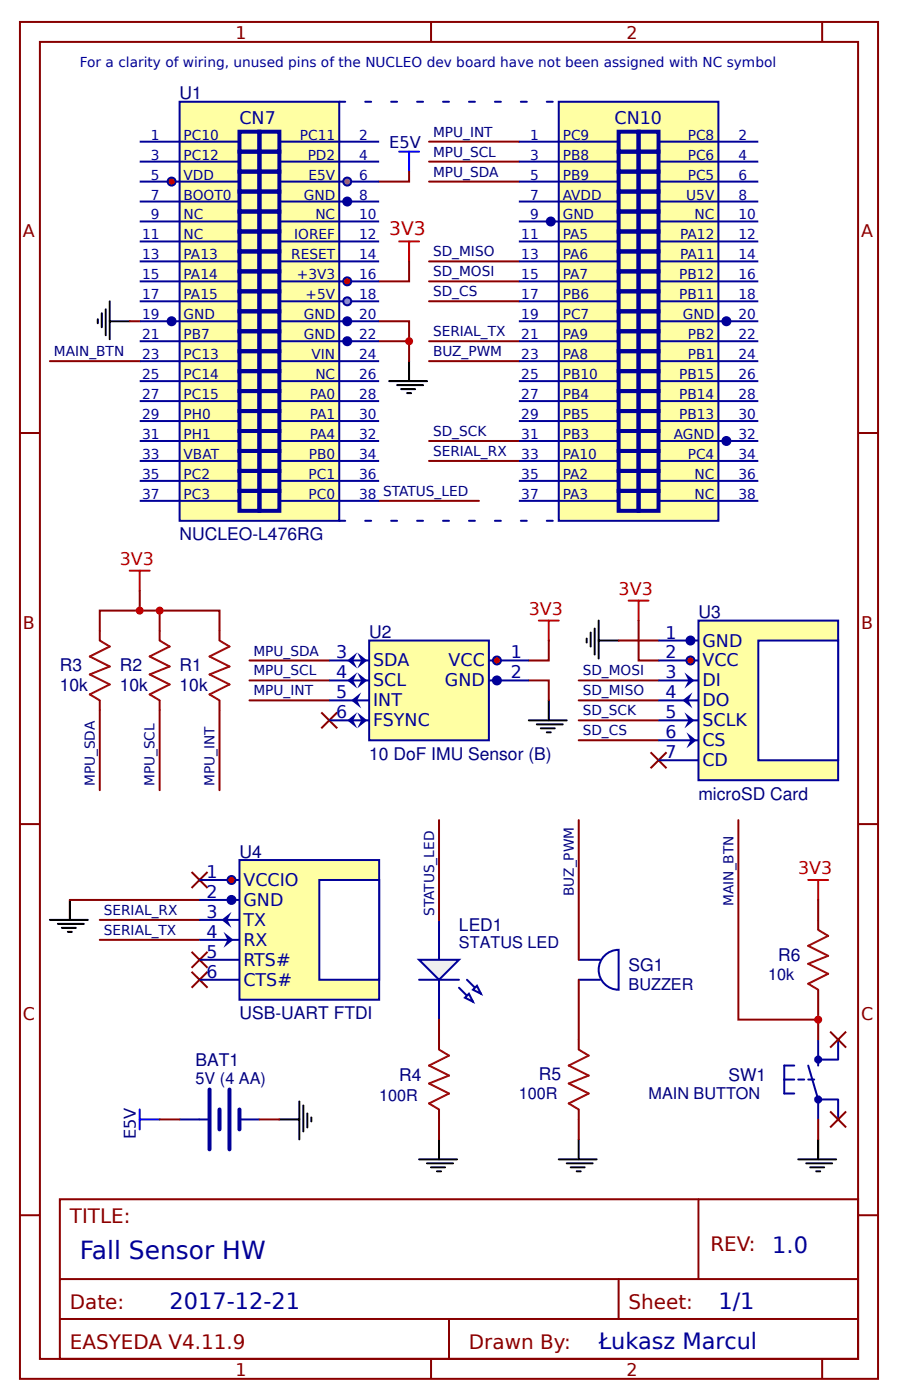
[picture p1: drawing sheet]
<svg xmlns="http://www.w3.org/2000/svg" width="120mm" height="187mm" viewBox="0 0 120 187" stroke-linecap="round" stroke-linejoin="round" font-family="sans-serif">
<g fill="none" stroke="#800" stroke-width=".27">
<path d="M2.7 2.9h114.6v181.4h-114.6zM5.3 5.6h109.4v176h-109.4zM57.6 2.9v2.7M109.9 2.9v2.7M2.7 57.9h2.6M114.7 57.9h2.6M2.7 110.1h2.6M114.7 110.1h2.6M2.7 162.4h2.6M8 160.3h106.7v21.3h-106.7zM8 171h106.7M8 176.3h106.7"/>
<path d="M60 176.3v5.3M82.7 171v5.3M93.3 160.3v10.7M114.7 162.4h2.6M57.6 181.6v2.7M109.9 181.6v2.7"/>
</g>
<g fill="none" stroke="#009" stroke-width=".53">
<path d="M28 145.6v8M29.3 148.3v2.7M30.7 145.6v8M32 148.3v2.7"/>
<circle cx="109.3" cy="147" r=".27"/>
<circle cx="109.3" cy="141.6" r=".27"/>
</g>
<g fill="none" stroke="#009" stroke-width=".27">
<path d="M58.7 122.9v5.4M58.7 130.9v5.4M109.3 139v3.4M112 139v2.6h-2.7M24 149.6h3.7M32 149.6h2.7M104.8 144.3h1.3M106.1 142.4h-1.3v3.8h1.3M106.7 144.3h.8M108 144.3h.8M108 142.4l1.3 4.6M109.3 147v2.6"/>
<path d="M109.3 147h2.7v2.6"/>
</g>
<path d="M56 128.3h5.3l-2.6 2.6z" fill="#efefef" stroke="#009" stroke-width=".27"/>
<path d="M61.3 132l1.9 1.9M62.4 130.9l1.9 1.9" fill="none" stroke="#009" stroke-width=".27"/>
<g fill="#efefef" stroke="#009" stroke-width=".27">
<path d="M62.1 133.3l.6-.5 .5 1.1z"/>
<path d="M63.2 132.3l.5-.5 .6 1z"/>
</g>
<path d="M56 130.9h5.3" fill="none" stroke="#009" stroke-width=".27"/>
<g fill="none" stroke="#000" stroke-width=".27">
<path d="M13.1 42.7v.5M13.6 41.9v1.8M14.1 41.3v3.5M14.7 42.9h2.6M14.7 40.3v5M52 50.9h5.1M53.1 51.5h3.4M53.6 52h1.9M54.4 52.5h.5M54.7 48.3v2.6M70.7 96.3h5M71.7 96.8h3.5"/>
<path d="M72.3 97.3h1.8M73.1 97.9h.5M73.3 93.6v2.7M78.4 85.3v.6M78.9 84.5v1.9M79.5 84v3.5M80 85.6h2.7M80 82.9v5.1M37.3 149.6h2.7M40 147.2v5.1M40.5 147.8v3.4M41.1 148.8v1.9"/>
<path d="M41.6 149.4v.5"/>
</g>
<g fill="none" stroke="#800" stroke-width=".27">
<path d="M57.3 18.9h12M54.7 34.9v2.7h-4M54.7 22.9v1.4h-4M57.3 37.6h12M57.3 34.9h12M57.3 24.3h12M57.3 21.6h12M17.3 42.9h1.4M57.3 40.3h12M57.3 58.9h12M13.3 85.6v-4h8v4M13.3 93.6v1.3"/>
<path d="M21.3 81.6h8v4M21.3 93.6v1.3M29.3 93.6v1.3M73.3 85.6v2.7h-2.6M77.3 98.9h10.7M77.3 96.3h10.7M77.3 93.6h10.7M77.3 90.9h10.7M82.7 85.6h5.3M85.3 82.9v5.4h2.7M21.3 149.6h2.7M34.7 149.6h2.6"/>
</g>
<path d="M53.3 32.3h2.7M54.7 32.3v2.6M72 82.9h2.7M73.3 82.9v2.7M84 80.3h2.7M85.3 80.3v2.6" fill="none" stroke="#f00" stroke-width=".27"/>
<g fill="#000" stroke="#800" stroke-width=".27">
<path d="M42.9 95.2l2.2 2.1zM42.9 97.3l2.2-2.1z"/>
<path d="M25.6 116.5l2.1 2.2zM25.6 118.7l2.1-2.2z"/>
<path d="M86.9 100.5l2.2 2.2zM89.1 100.5l-2.2 2.2z"/>
<path d="M25.6 127.2l2.1 2.1zM25.6 129.3l2.1-2.1z"/>
<path d="M25.6 129.9l2.1 2.1zM25.6 132l2.1-2.1z"/>
</g>
<path d="M53.3 20.3h2.7M54.7 20.3v2.6M18.7 149.6h2.6M18.7 148.3v2.7" fill="none" stroke="#00f" stroke-width=".27"/>
<path d="M13.3 85.6l1.4 .8-2.7 1.3 2.7 1.4-2.7 1 2.7 1.4-2.7 1.3 1.3 .8M21.3 85.6l1.4 .8-2.7 1.3 2.7 1.4-2.7 1 2.7 1.4-2.7 1.3 1.3 .8M29.3 85.6l1.4 .8-2.7 1.3 2.7 1.4-2.7 1 2.7 1.4-2.7 1.3 1.3 .8" fill="none" stroke="#a00000" stroke-width=".27"/>
<circle cx="21.3" cy="81.6" r=".53" fill="#c00"/>
<path d="M18.7 78.9v2.7M33.3 88.3h10.7M33.3 90.9h10.7M33.3 93.6h10.7M70.7 90.9h2.6v2.7" fill="none" stroke="#800" stroke-width=".27"/>
<path d="M17.3 76.3h2.7M18.7 76.3v2.6" fill="none" stroke="#f00" stroke-width=".27"/>
<circle cx="18.7" cy="81.6" r=".53" fill="#c00"/>
<g fill="none" stroke="#800" stroke-width=".27">
<path d="M6.7 48.3h12M50.7 42.9h4v5.4M50.7 45.6h4M57.3 45.6h12M13.3 94.9v10.7M21.3 94.9v10.7M29.3 94.9v10.7M58.7 109.6v13.3M9.3 120.3h17.4M13.3 122.9h13.4M13.3 125.6h13.4M58.7 136.3v4"/>
<path d="M109.3 120.3v4M109.3 132.3v6.7M58.7 148.3v4M109.3 149.6v2.7"/>
</g>
<g fill="none" stroke="#000" stroke-width=".27">
<path d="M6.7 122.9h5M7.7 123.5h3.5M8.3 124h1.8M9.1 124.5h.5M9.3 120.3v2.6M56 155h5.1M57.1 155.5h3.4M57.6 156h1.9M58.4 156.6h.5M58.7 152.3v2.7M106.7 155h5M107.7 155.5h3.5"/>
<path d="M108.3 156h1.8M109.1 156.6h.5M109.3 152.3v2.7"/>
</g>
<path d="M109.3 124.3l1.4 .8-2.7 1.3 2.7 1.3-2.7 1.1 2.7 1.4-2.7 1.3 1.3 .8M58.7 140.3l1.3 .8-2.7 1.3 2.7 1.4-2.7 1 2.7 1.4-2.7 1.3 1.4 .8" fill="none" stroke="#a00000" stroke-width=".27"/>
<path d="M108 117.6h2.7M109.3 117.6v2.7" fill="none" stroke="#f00" stroke-width=".27"/>
<g fill="#000" stroke="#800" stroke-width=".27">
<path d="M110.9 137.9l2.2 2.1zM110.9 140l2.2-2.1z"/>
<path d="M110.9 148.6l2.2 2.1zM113.1 148.6l-2.2 2.1z"/>
</g>
<circle cx="54.7" cy="45.6" r=".53" fill="#c00"/>
<path d="M77.3 130.9h3M77.3 128.3h3M81 127.5l1.1-.5 .6-.1v5.4a2.67 2.67 0 0 1-2.5-1.8 2.67 2.67 0 0 1 .8-3z" fill="none" stroke="#009" stroke-width=".27"/>
<path d="M77.3 140.3l1.4 .8-2.7 1.3 2.7 1.4-2.7 1 2.7 1.4-2.7 1.3 1.3 .8" fill="none" stroke="#a00000" stroke-width=".27"/>
<path d="M57.3 48.3h12M50.7 66.9h13.3M57.3 61.6h12M77.3 109.6v18.7M98.7 109.6v26.7h10.6M77.3 130.9v9.4M77.3 148.3v4" fill="none" stroke="#800" stroke-width=".27"/>
<path d="M74.7 155h5M75.7 155.5h3.5M76.3 156h1.8M77.1 156.6h.5M77.3 152.3v2.7" fill="none" stroke="#000" stroke-width=".27"/>
<circle cx="109.3" cy="136.3" r=".53" fill="#c00"/>
<path d="M24 13.6h21.3v56h-21.3z" fill="#ffffa3" stroke="#009" stroke-width=".27"/>
<path d="M32 22.9h2.7v2.7h-2.7zM34.7 22.9h2.6v2.7h-2.6z" fill="none" stroke="#009" stroke-width=".53"/>
<path d="M18.7 24.3h13.3M37.3 24.3h13.4" fill="none" stroke="#009" stroke-width=".27"/>
<circle cx="22.9" cy="24.3" r=".53" fill="#f00" stroke="#009" stroke-width=".27"/>
<circle cx="46.4" cy="24.3" r=".53" fill="#969" stroke="#009" stroke-width=".27"/>
<g fill="none" stroke="#009" stroke-width=".53">
<path d="M32 17.6h2.7v2.7h-2.7zM34.7 17.6h2.6v2.7h-2.6zM32 20.3h2.7v2.6h-2.7zM32 25.6h2.7v2.7h-2.7zM32 28.3h2.7v2.6h-2.7zM32 30.9h2.7v2.7h-2.7zM32 33.6h2.7v2.7h-2.7zM32 36.3h2.7v2.6h-2.7zM32 38.9h2.7v2.7h-2.7zM34.7 20.3h2.6v2.6h-2.6zM34.7 25.6h2.6v2.7h-2.6zM34.7 28.3h2.6v2.6h-2.6z"/>
<path d="M34.7 30.9h2.6v2.7h-2.6zM34.7 33.6h2.6v2.7h-2.6zM34.7 36.3h2.6v2.6h-2.6zM34.7 38.9h2.6v2.7h-2.6z"/>
</g>
<g fill="none" stroke="#009" stroke-width=".27">
<path d="M18.7 18.9h13.3M37.3 18.9h13.4M18.7 21.6h13.3M18.7 26.9h13.3M18.7 29.6h13.3M18.7 32.3h13.3M18.7 34.9h13.3M18.7 37.6h13.3M37.3 21.6h13.4M37.3 26.9h13.4M37.3 29.6h13.4M37.3 32.3h13.4"/>
<path d="M37.3 34.9h13.4M37.3 37.6h13.4M18.7 40.3h13.3M37.3 40.3h13.4"/>
</g>
<circle cx="46.4" cy="37.6" r=".53" fill="#f00" stroke="#009" stroke-width=".27"/>
<circle cx="46.4" cy="40.3" r=".53" fill="#96f" stroke="#009" stroke-width=".27"/>
<g fill="none" stroke="#009" stroke-width=".53">
<path d="M32 41.6h2.7v2.7h-2.7zM32 44.3h2.7v2.6h-2.7zM32 46.9h2.7v2.7h-2.7zM32 49.6h2.7v2.7h-2.7zM32 52.3h2.7v2.6h-2.7zM32 54.9h2.7v2.7h-2.7zM32 57.6h2.7v2.7h-2.7zM34.7 41.6h2.6v2.7h-2.6zM34.7 44.3h2.6v2.6h-2.6zM34.7 46.9h2.6v2.7h-2.6zM34.7 49.6h2.6v2.7h-2.6zM34.7 52.3h2.6v2.6h-2.6z"/>
<path d="M34.7 54.9h2.6v2.7h-2.6zM34.7 57.6h2.6v2.7h-2.6zM32 60.3h2.7v2.6h-2.7zM32 62.9h2.7v2.7h-2.7zM32 65.6h2.7v2.7h-2.7zM34.7 60.3h2.6v2.6h-2.6zM34.7 62.9h2.6v2.7h-2.6zM34.7 65.6h2.6v2.7h-2.6z"/>
</g>
<g fill="none" stroke="#009" stroke-width=".27">
<path d="M18.7 42.9h13.3M18.7 45.6h13.3M18.7 48.3h13.3M18.7 50.9h13.3M18.7 53.6h13.3M18.7 56.3h13.3M18.7 58.9h13.3M37.3 42.9h13.4M37.3 45.6h13.4M37.3 48.3h13.4M37.3 50.9h13.4M37.3 53.6h13.4"/>
<path d="M37.3 56.3h13.4M37.3 58.9h13.4M18.7 61.6h13.3M18.7 64.3h13.3M18.7 66.9h13.3M37.3 61.6h13.4M37.3 64.3h13.4M37.3 66.9h13.4"/>
</g>
<g fill="#009" stroke="#009" stroke-width=".27">
<circle cx="46.4" cy="26.9" r=".53"/>
<circle cx="46.4" cy="42.9" r=".53"/>
<circle cx="46.4" cy="45.6" r=".53"/>
</g>
<path d="M74.7 13.6h21.3v56h-21.3z" fill="#ffffa3" stroke="#009" stroke-width=".27"/>
<g fill="none" stroke="#009" stroke-width=".53">
<path d="M82.7 17.6h2.6v2.7h-2.6zM85.3 17.6h2.7v2.7h-2.7zM82.7 22.9h2.6v2.7h-2.6zM82.7 20.3h2.6v2.6h-2.6zM82.7 25.6h2.6v2.7h-2.6zM82.7 28.3h2.6v2.6h-2.6zM82.7 30.9h2.6v2.7h-2.6zM82.7 33.6h2.6v2.7h-2.6zM82.7 36.3h2.6v2.6h-2.6zM82.7 38.9h2.6v2.7h-2.6zM85.3 22.9h2.7v2.7h-2.7zM85.3 20.3h2.7v2.6h-2.7z"/>
<path d="M85.3 25.6h2.7v2.7h-2.7zM85.3 28.3h2.7v2.6h-2.7zM85.3 30.9h2.7v2.7h-2.7zM85.3 33.6h2.7v2.7h-2.7zM85.3 36.3h2.7v2.6h-2.7zM85.3 38.9h2.7v2.7h-2.7zM82.7 41.6h2.6v2.7h-2.6zM82.7 44.3h2.6v2.6h-2.6zM82.7 46.9h2.6v2.7h-2.6zM82.7 49.6h2.6v2.7h-2.6zM82.7 52.3h2.6v2.6h-2.6zM82.7 54.9h2.6v2.7h-2.6z"/>
<path d="M82.7 57.6h2.6v2.7h-2.6zM85.3 41.6h2.7v2.7h-2.7zM85.3 44.3h2.7v2.6h-2.7zM85.3 46.9h2.7v2.7h-2.7zM85.3 49.6h2.7v2.7h-2.7zM85.3 52.3h2.7v2.6h-2.7zM85.3 54.9h2.7v2.7h-2.7zM85.3 57.6h2.7v2.7h-2.7zM82.7 60.3h2.6v2.6h-2.6zM82.7 62.9h2.6v2.7h-2.6zM82.7 65.6h2.6v2.7h-2.6zM85.3 60.3h2.7v2.6h-2.7z"/>
<path d="M85.3 62.9h2.7v2.7h-2.7zM85.3 65.6h2.7v2.7h-2.7z"/>
</g>
<g fill="none" stroke="#009" stroke-width=".27">
<path d="M69.3 18.9h13.4M88 18.9h13.3M69.3 24.3h13.4M69.3 21.6h13.4M69.3 26.9h13.4M69.3 29.6h13.4M69.3 32.3h13.4M69.3 34.9h13.4M69.3 37.6h13.4M88 24.3h13.3M88 21.6h13.3M88 26.9h13.3"/>
<path d="M88 29.6h13.3M88 32.3h13.3M88 34.9h13.3M88 37.6h13.3M69.3 40.3h13.4M69.3 42.9h13.4M69.3 45.6h13.4M69.3 48.3h13.4M69.3 50.9h13.4M69.3 53.6h13.4M69.3 56.3h13.4M69.3 58.9h13.4"/>
<path d="M88 40.3h13.3M88 42.9h13.3M88 45.6h13.3M88 48.3h13.3M88 50.9h13.3M88 53.6h13.3M88 56.3h13.3M88 58.9h13.3M69.3 61.6h13.4M69.3 64.3h13.4M69.3 66.9h13.4M88 61.6h13.3"/>
<path d="M88 64.3h13.3M88 66.9h13.3"/>
</g>
<g fill="#009" stroke="#009" stroke-width=".27">
<circle cx="73.6" cy="29.6" r=".53"/>
<circle cx="97.1" cy="42.9" r=".53"/>
<circle cx="97.1" cy="58.9" r=".53"/>
<circle cx="22.9" cy="42.9" r=".53"/>
</g>
<path d="M45.3 13.6h29.4M45.3 69.6h29.4" fill="none" stroke="#009" stroke-width=".27" stroke-dasharray=".8 2.7"/>
<path d="M32 114.9h18.7v18.7h-18.7z" fill="#ffffa3" stroke="#009" stroke-width=".27"/>
<path d="M26.7 117.6h5.3M26.7 120.3h5.3M26.7 122.9h5.3M26.7 125.6h5.3M26.7 128.3h5.3M26.7 130.9h5.3" fill="none" stroke="#009" stroke-width=".27"/>
<circle cx="30.9" cy="117.6" r=".53" fill="#f00" stroke="#009" stroke-width=".27"/>
<circle cx="30.9" cy="120.3" r=".53" fill="#009" stroke="#009" stroke-width=".27"/>
<path d="M42.7 117.6h8v13.3h-8z" fill="#fff" stroke="#009" stroke-width=".27"/>
<g fill="#009">
<path d="M29.9 124.5l1.3 1.1-1.3 1.1 .5-1.1z"/>
<path d="M29.6 122.9l1.3-1-.5 1 .5 1.1z"/>
</g>
<path d="M49.3 85.6h16v13.3h-16z" fill="#ffffa3" stroke="#009" stroke-width=".27"/>
<path d="M44 88.3h5.3M44 90.9h5.3M44 93.6h5.3M44 96.3h5.3M65.3 88.3h5.4M65.3 90.9h5.4" fill="none" stroke="#009" stroke-width=".27"/>
<circle cx="66.4" cy="88.3" r=".53" fill="#f00" stroke="#009" stroke-width=".27"/>
<circle cx="66.4" cy="90.9" r=".53" fill="#009" stroke="#009" stroke-width=".27"/>
<g fill="#009">
<path d="M46.4 88.3l1.3-1.1-.5 1.1 .5 1z"/>
<path d="M47.7 89.9l1.4 1-1.4 1.1 .6-1.1z"/>
<path d="M47.7 87.2l1.4 1.1-1.4 1 .6-1z"/>
<path d="M46.4 90.9l1.3-1-.5 1 .5 1.1z"/>
<path d="M46.9 93.6l1.4-1.1-.6 1.1 .6 1.1z"/>
<path d="M47.7 95.2l1.4 1.1-1.4 1 .6-1z"/>
<path d="M46.4 96.3l1.3-1.1-.5 1.1 .5 1z"/>
</g>
<path d="M93.3 82.9h18.7v21.4h-18.7z" fill="#ffffa3" stroke="#009" stroke-width=".27"/>
<path d="M88 85.6h5.3M88 88.3h5.3M88 90.9h5.3M88 93.6h5.3M88 96.3h5.3M88 98.9h5.3" fill="none" stroke="#009" stroke-width=".27"/>
<circle cx="92.3" cy="88.3" r=".53" fill="#f00" stroke="#009" stroke-width=".27"/>
<circle cx="92.3" cy="85.6" r=".53" fill="#009" stroke="#009" stroke-width=".27"/>
<path d="M88 101.6h5.3" fill="none" stroke="#009" stroke-width=".27"/>
<path d="M101.3 85.6h10.7v16h-10.7z" fill="#fff" stroke="#009" stroke-width=".27"/>
<g fill="#009">
<path d="M91.7 97.9l1.4 1-1.4 1.1 .6-1.1z"/>
<path d="M91.5 89.9l1.3 1-1.3 1.1 .5-1.1z"/>
<path d="M91.2 93.6l1.3-1.1-.5 1.1 .5 1.1z"/>
<path d="M91.5 95.2l1.3 1.1-1.3 1 .5-1z"/>
</g>
<text font-size="3.3" fill="#009" x="10.7" y="168.3">Fall Sensor HW</text>
<g font-size="3" fill="#009">
<text x="103.2" y="167.5">1.0</text>
<text x="22.7" y="175">2017-12-21</text>
<text x="96" y="175">1/1</text>
<text x="80" y="180.3">Łukasz Marcul</text>
</g>
<g font-size="2.7" fill="#800">
<text x="9.3" y="163.5">TITLE:</text>
<text x="94.9" y="167.2">REV:</text>
<text x="9.3" y="175">Date:</text>
<text x="84" y="175">Sheet:</text>
<text x="9.3" y="180.3">EASYEDA V4.11.9</text>
<text x="62.7" y="180.3">Drawn By:</text>
</g>
<text font-size="2.5" fill="#f00" x="52" y="31.5">3V3</text>
<g font-size="2.3" fill="#800">
<text x="31.5" y="5.2">1</text>
<text x="83.7" y="5.2">2</text>
<text x="3.1" y="31.7">A</text>
<text x="115.1" y="31.7">A</text>
<text x="3.1" y="84">B</text>
<text x="115.1" y="84">B</text>
<text x="3.1" y="136.3">C</text>
<text x="115.1" y="136.3">C</text>
<text x="31.5" y="183.9">1</text>
<text x="83.7" y="183.9">2</text>
</g>
<g font-size="2.3" fill="#000080">
<text x="24" y="13.3">U1</text>
<text x="24" y="72.2">NUCLEO-L476RG</text>
<text x="93.3" y="82.6">U3</text>
<text x="8" y="89.7">R3</text>
<text x="16" y="89.7">R2</text>
<text x="24" y="89.7">R1</text>
<text x="49.3" y="85.3">U2</text>
<text x="8" y="92.4">10k</text>
<text x="16" y="92.4">10k</text>
<text x="24" y="92.4">10k</text>
<text x="49.3" y="101.6">10 DoF IMU Sensor (B)</text>
<text x="93.3" y="106.9">microSD Card</text>
<text x="32" y="114.6">U4</text>
<text x="61.3" y="124.4">LED1</text>
<text x="84" y="129.7">SG1</text>
<text x="104" y="128.4">R6</text>
<text x="32" y="136.2">USB-UART FTDI</text>
<text x="26.1" y="142.4">BAT1</text>
<text x="53.3" y="144.4">R4</text>
<text x="72" y="144.4">R5</text>
<text x="97.3" y="144.4">SW1</text>
</g>
<g font-size="2.3" fill="#009">
<text x="32" y="16.6">CN7</text>
<text x="82.1" y="16.6">CN10</text>
<text x="44.9" y="88">3</text>
<text x="49.9" y="89.1">SDA</text>
<text x="59.9" y="89.1">VCC</text>
<text x="68.3" y="88">1</text>
<text x="88.9" y="85.3">1</text>
<text x="88.9" y="88">2</text>
<text x="93.9" y="86.4">GND</text>
<text x="93.9" y="89.1">VCC</text>
<text x="44.9" y="90.7">4</text>
<text x="44.9" y="93.3">5</text>
<text x="49.9" y="91.7">SCL</text>
<text x="49.9" y="94.4">INT</text>
<text x="59.5" y="91.7">GND</text>
<text x="68.3" y="90.7">2</text>
<text x="88.9" y="90.7">3</text>
<text x="88.9" y="93.3">4</text>
<text x="93.9" y="91.7">DI</text>
<text x="93.9" y="94.4">DO</text>
<text x="44.9" y="96">6</text>
<text x="49.9" y="97.1">FSYNC</text>
<text x="88.9" y="96">5</text>
<text x="88.9" y="98.7">6</text>
<text x="88.9" y="101.3">7</text>
<text x="93.9" y="97.1">SCLK</text>
<text x="93.9" y="99.7">CS</text>
<text x="93.9" y="102.4">CD</text>
<text x="27.6" y="117.3">1</text>
<text x="32.5" y="118.4">VCCIO</text>
<text x="27.6" y="120">2</text>
<text x="27.6" y="122.7">3</text>
<text x="27.6" y="125.3">4</text>
<text x="32.5" y="121.1">GND</text>
<text x="32.5" y="123.7">TX</text>
<text x="27.6" y="128">5</text>
<text x="27.6" y="130.7">6</text>
<text x="32.5" y="126.4">RX</text>
<text x="32.5" y="129.1">RTS#</text>
<text x="32.5" y="131.7">CTS#</text>
</g>
<g font-size="2.3" fill="#f00">
<text x="16" y="75.5">3V3</text>
<text x="70.7" y="82.1">3V3</text>
<text x="82.7" y="79.5">3V3</text>
<text x="106.7" y="116.8">3V3</text>
</g>
<g font-size="2.2" fill="#000080">
<text x="52" y="19.7">E5V</text>
<text x="61.3" y="126.7">STATUS LED</text>
<text x="102.7" y="130.9">10k</text>
<text x="84" y="132.3">BUZZER</text>
<text x="26.1" y="144.8">5V (4 AA)</text>
<text x="50.7" y="147.1">100R</text>
<text x="69.3" y="146.9">100R</text>
<text x="86.7" y="146.9">MAIN BUTTON</text>
<text x="18.1" y="152.3" transform="rotate(-90 18.1 152.3)">E5V</text>
</g>
<g font-size="1.8" fill="#009">
<text x="10.7" y="9">For a clarity of wiring, unused pins of the NUCLEO dev board have not been assigned with NC symbol</text>
<text x="20.2" y="18.7">1</text>
<text x="20.2" y="21.3">3</text>
<text x="24.5" y="18.7">PC10</text>
<text x="24.5" y="21.3">PC12</text>
<text x="40.1" y="18.7">PC11</text>
<text x="41.1" y="21.3">PD2</text>
<text x="48" y="18.7">2</text>
<text x="48" y="21.3">4</text>
<text x="70.8" y="18.7">1</text>
<text x="70.8" y="21.3">3</text>
<text x="75.2" y="18.7">PC9</text>
<text x="75.2" y="21.3">PB8</text>
<text x="91.9" y="18.7">PC8</text>
<text x="91.9" y="21.3">PC6</text>
<text x="98.7" y="18.7">2</text>
<text x="98.7" y="21.3">4</text>
<text x="20.2" y="26.7">7</text>
<text x="20.2" y="24">5</text>
<text x="20.2" y="29.3">9</text>
<text x="24.5" y="24">VDD</text>
<text x="24.5" y="26.7">BOOT0</text>
<text x="24.5" y="29.3">NC</text>
<text x="40.6" y="26.7">GND</text>
<text x="41.2" y="24">E5V</text>
<text x="42.2" y="29.3">NC</text>
<text x="48" y="24">6</text>
<text x="48" y="26.7">8</text>
<text x="48" y="29.3">10</text>
<text x="70.8" y="29.3">9</text>
<text x="70.8" y="24">5</text>
<text x="70.8" y="26.7">7</text>
<text x="75.2" y="24">PB9</text>
<text x="75.2" y="26.7">AVDD</text>
<text x="75.2" y="29.3">GND</text>
<text x="91.7" y="26.7">U5V</text>
<text x="91.9" y="24">PC5</text>
<text x="92.8" y="29.3">NC</text>
<text x="98.7" y="26.7">8</text>
<text x="98.7" y="24">6</text>
<text x="98.7" y="29.3">10</text>
<text x="19" y="32">11</text>
<text x="19" y="34.7">13</text>
<text x="24.5" y="32">NC</text>
<text x="24.5" y="34.7">PA13</text>
<text x="38.9" y="34.7">RESET</text>
<text x="39.3" y="32">IOREF</text>
<text x="48" y="34.7">14</text>
<text x="48" y="32">12</text>
<text x="69.7" y="32">11</text>
<text x="69.7" y="34.7">13</text>
<text x="75.2" y="32">PA5</text>
<text x="75.2" y="34.7">PA6</text>
<text x="90.9" y="32">PA12</text>
<text x="90.9" y="34.7">PA11</text>
<text x="98.7" y="32">12</text>
<text x="98.7" y="34.7">14</text>
<text x="19" y="37.3">15</text>
<text x="19" y="40">17</text>
<text x="24.5" y="37.3">PA14</text>
<text x="24.5" y="40">PA15</text>
<text x="39.7" y="37.3">+3V3</text>
<text x="40.8" y="40">+5V</text>
<text x="48" y="40">18</text>
<text x="48" y="37.3">16</text>
<text x="69.7" y="37.3">15</text>
<text x="69.7" y="40">17</text>
<text x="75.2" y="37.3">PA7</text>
<text x="75.2" y="40">PB6</text>
<text x="90.8" y="37.3">PB12</text>
<text x="90.8" y="40">PB11</text>
<text x="98.7" y="37.3">16</text>
<text x="98.7" y="40">18</text>
<text x="19" y="42.7">19</text>
<text x="19" y="45.3">21</text>
<text x="24.5" y="42.7">GND</text>
<text x="24.5" y="45.3">PB7</text>
<text x="40.6" y="42.7">GND</text>
<text x="40.6" y="45.3">GND</text>
<text x="48" y="42.7">20</text>
<text x="48" y="45.3">22</text>
<text x="69.7" y="42.7">19</text>
<text x="69.7" y="45.3">21</text>
<text x="75.2" y="42.7">PC7</text>
<text x="75.2" y="45.3">PA9</text>
<text x="91.3" y="42.7">GND</text>
<text x="91.9" y="45.3">PB2</text>
<text x="98.7" y="42.7">20</text>
<text x="98.7" y="45.3">22</text>
<text x="19" y="48">23</text>
<text x="19" y="50.7">25</text>
<text x="19" y="53.3">27</text>
<text x="24.5" y="48">PC13</text>
<text x="24.5" y="50.7">PC14</text>
<text x="24.5" y="53.3">PC15</text>
<text x="41.4" y="53.3">PA0</text>
<text x="41.6" y="48">VIN</text>
<text x="42.2" y="50.7">NC</text>
<text x="48" y="48">24</text>
<text x="48" y="53.3">28</text>
<text x="48" y="50.7">26</text>
<text x="69.7" y="48">23</text>
<text x="69.7" y="50.7">25</text>
<text x="69.7" y="53.3">27</text>
<text x="75.2" y="48">PA8</text>
<text x="75.2" y="50.7">PB10</text>
<text x="75.2" y="53.3">PB4</text>
<text x="90.8" y="50.7">PB15</text>
<text x="90.8" y="53.3">PB14</text>
<text x="91.9" y="48">PB1</text>
<text x="98.7" y="50.7">26</text>
<text x="98.7" y="53.3">28</text>
<text x="98.7" y="48">24</text>
<text x="19" y="56">29</text>
<text x="19" y="58.7">31</text>
<text x="24.5" y="56">PH0</text>
<text x="24.5" y="58.7">PH1</text>
<text x="41.4" y="56">PA1</text>
<text x="41.4" y="58.7">PA4</text>
<text x="48" y="56">30</text>
<text x="48" y="58.7">32</text>
<text x="69.7" y="56">29</text>
<text x="69.7" y="58.7">31</text>
<text x="75.2" y="56">PB5</text>
<text x="75.2" y="58.7">PB3</text>
<text x="90.1" y="58.7">AGND</text>
<text x="90.8" y="56">PB13</text>
<text x="98.7" y="58.7">32</text>
<text x="98.7" y="56">30</text>
<text x="19" y="61.3">33</text>
<text x="19" y="64">35</text>
<text x="24.5" y="61.3">VBAT</text>
<text x="24.5" y="64">PC2</text>
<text x="41.2" y="64">PC1</text>
<text x="41.3" y="61.3">PB0</text>
<text x="48" y="64">36</text>
<text x="48" y="61.3">34</text>
<text x="69.7" y="61.3">33</text>
<text x="69.7" y="64">35</text>
<text x="75.2" y="61.3">PA10</text>
<text x="75.2" y="64">PA2</text>
<text x="91.9" y="61.3">PC4</text>
<text x="92.8" y="64">NC</text>
<text x="98.7" y="61.3">34</text>
<text x="98.7" y="64">36</text>
<text x="19" y="66.7">37</text>
<text x="24.5" y="66.7">PC3</text>
<text x="41.2" y="66.7">PC0</text>
<text x="48" y="66.7">38 STATUS_LED</text>
<text x="69.7" y="66.7">37</text>
<text x="75.2" y="66.7">PA3</text>
<text x="92.8" y="66.7">NC</text>
<text x="98.7" y="66.7">38</text>
</g>
<g font-size="1.8" fill="#000080">
<text x="57.9" y="23.6">MPU_SDA</text>
<text x="57.9" y="20.9">MPU_SCL</text>
<text x="57.9" y="18.3">MPU_INT</text>
<text x="57.9" y="34.3">SD_MISO</text>
<text x="57.9" y="36.9">SD_MOSI</text>
<text x="57.9" y="39.6">SD_CS</text>
<text x="7.2" y="47.6">MAIN_BTN</text>
<text x="57.9" y="44.9">SERIAL_TX</text>
<text x="57.9" y="47.6">BUZ_PWM</text>
<text x="57.9" y="58.3">SD_SCK</text>
<text x="57.9" y="60.9">SERIAL_RX</text>
<text x="33.9" y="87.6">MPU_SDA</text>
<text x="33.9" y="90.3">MPU_SCL</text>
<text x="33.9" y="92.9">MPU_INT</text>
<text x="77.9" y="95.6">SD_SCK</text>
<text x="77.9" y="92.9">SD_MISO</text>
<text x="77.9" y="90.3">SD_MOSI</text>
<text x="77.9" y="98.3">SD_CS</text>
<text x="12.7" y="105.1" transform="rotate(-90 12.7 105.1)">MPU_SDA</text>
<text x="20.7" y="105.1" transform="rotate(-90 20.7 105.1)">MPU_SCL</text>
<text x="28.7" y="105.1" transform="rotate(-90 28.7 105.1)">MPU_INT</text>
<text x="76.7" y="119.7" transform="rotate(-90 76.7 119.7)">BUZ_PWM</text>
<text x="13.9" y="122.3">SERIAL_RX</text>
<text x="13.9" y="124.9">SERIAL_TX</text>
<text x="58" y="122.4" transform="rotate(-90 58 122.4)">STATUS_LED</text>
<text x="98" y="121.1" transform="rotate(-90 98 121.1)">MAIN_BTN</text>
</g>
</svg>
